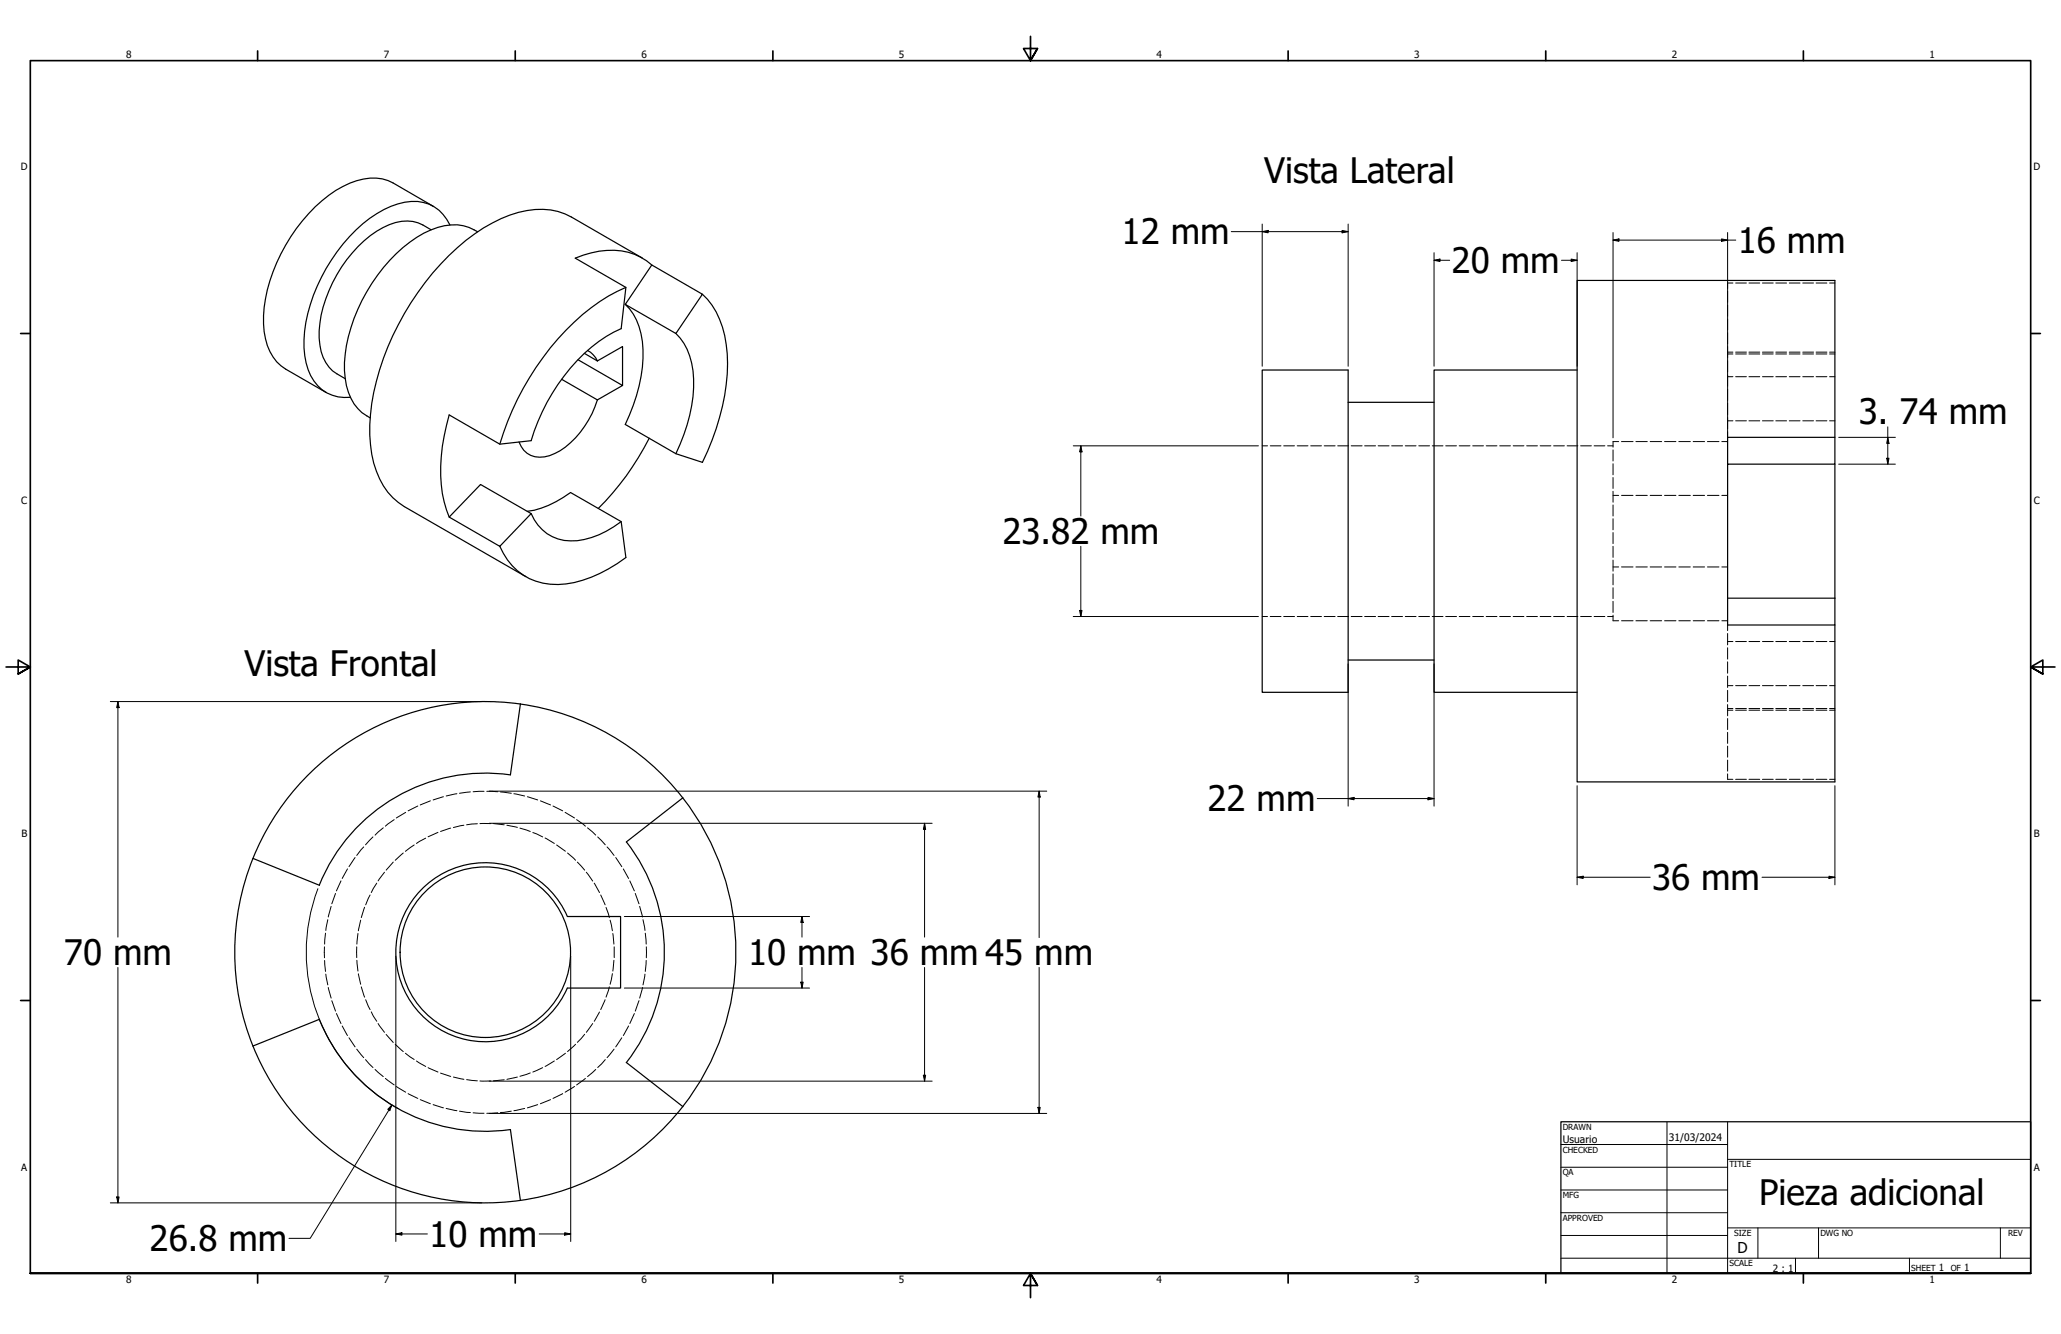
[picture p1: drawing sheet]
<svg xmlns="http://www.w3.org/2000/svg" width="864mm" height="559mm" viewBox="0 0 864 559" stroke-linecap="round" stroke-linejoin="round" font-family="sans-serif">
<!-- layer: Visible (ANSI) -->
<g fill="none" stroke="#000" stroke-width=".51">
<path d="M180.7 96.3a17.4 17.4 0 0 0-20.2-1 54.6 54.6 0 0 0-24 29.9 35.5 35.5 0 0 0-1.1 24.5 16.1 16.1 0 0 0 9.3 8.9M181.7 86.5l-17-9.9a20.1 20.1 0 0 0-18.1 .1 60.2 60.2 0 0 0-26.9 26 60.6 60.6 0 0 0-9 36.2 20.9 20.9 0 0 0 9 15.7l17 9.8M188.5 94.2a16.4 16.4 0 0 0-18.9-9.5 44.5 44.5 0 0 0-23.2 14.4 71.6 71.6 0 0 0-19 43.3 27.1 27.1 0 0 0 5.8 19.2 16.2 16.2 0 0 0 13.6 4.8M200.2 97.1a19.7 19.7 0 0 0-19.7-.8 60.8 60.8 0 0 0-26.8 25.9 65.6 65.6 0 0 0-9.4 33.1 24.1 24.1 0 0 0 7.3 17.5l3.5 2.3M269.1 108.1l-29.6-17.2a30.5 30.5 0 0 0-25.9-.8 82.3 82.3 0 0 0-35.5 28.3 110.6 110.6 0 0 0-22.8 55.1 48 48 0 0 0 5.4 30 26.1 26.1 0 0 0 8.7 8.7l50.9 29.4M273.1 111l21.2 12.3-11.1 16.4-21.2-12.2zM273.1 111a25.8 25.8 0 0 0-22-5.8l-6.7 1.7-3.4 1.2 21.3 12.3-2 17.3a66.4 66.4 0 0 0-28.9 27.1 84.3 84.3 0 0 0-8.8 19.8l-13.2 1.5-21.2-12.3a73.4 73.4 0 0 0-2.1 36.4l2.1 6.4M262.3 120.4a85.8 85.8 0 0 0-34.8 29.4 116.5 116.5 0 0 0-18.1 36.3M283.2 139.7a28.8 28.8 0 0 1 7.4 22.7 70.7 70.7 0 0 1-7.4 27.7M294.3 123.3a36.4 36.4 0 0 1 10.4 25 93.7 93.7 0 0 1-10.4 45.4l-11.1-3.6-21.2-12.3a66.3 66.3 0 0 0 7.2-34.7 24.6 24.6 0 0 0-7.2-15.6M235.3 158.9l15 8.6M242.2 150.7l18.7 10.8-10.6 6"/>
<path d="M244.9 148l5.4 3.2M246.2 146.8a9.5 9.5 0 0 1 4.1 4.4M250.3 151.2l10.6-6v16.3M528.9 155h36v135h-36zM660.8 155h-59.9v135h59.9M250.3 167.5a37.6 37.6 0 0 1-17.9 22.5 10.7 10.7 0 0 1-12.9-1.4l-2-3.4M564.9 168.5h36M272 183.6a112.5 112.5 0 0 1-21.3 29.4M723.9 194.4h45v-11.2h-45v78.6h45v-11.2M768.9 183.2v-65.7h-108.1v210h108.1v-65.7M768.9 194.4v56.2M201.4 202.9l21.2 12.2-13.2 13.8-21.2-12.3z"/>
<path d="M220.9 214.2a39.2 39.2 0 0 0 18.2-7.9l21.2 12.2 2 15.1a51.7 51.7 0 0 1-28.5 11.3 25.1 25.1 0 0 1-24.4-16M222.6 215.1a18.3 18.3 0 0 0 22.2 10.9 38.6 38.6 0 0 0 15.5-7.5M723.9 250.6h45M564.9 276.5h36M218.1 294.9l-4.2 29.7M213.8 324.6a75 75 0 0 0-80 46.2M286.1 334.2a105 105 0 0 0-180.1 25.4M286.1 334.2a105 105 0 0 1 0 129.4M286.1 334.2l-23.7 18.5M106 359.6a105 105 0 0 0 0 78.6M106 359.6l27.9 11.2M262.5 352.7a75 75 0 0 1 0 92.4l23.6 18.4"/>
<path d="M237.7 383.9a37.5 37.5 0 0 0-57.4-14.6 37.5 37.5 0 0 0 0 59.2 37.5 37.5 0 0 0 57.4-14.6M237.7 383.9h22.3v30h-22.3M106 438.2a105 105 0 0 0 180.1 25.4M133.8 426.9a75 75 0 0 0 80 46.3M133.9 427l-27.9 11.1M213.9 473.1l4.2 29.8"/>
<circle cx="203.4" cy="398.9" r="35.7"/>
</g>
<!-- layer: Oculto (ANSI) -->
<g fill="none" stroke="#000" stroke-width=".42">
<path d="M726.1 118.6h-2.2v2.2M727.3 118.6h4.5M732.9 118.6h4.5M738.5 118.6h4.5M744.1 118.6h4.5M749.7 118.6h4.6M755.4 118.6h4.5M761 118.6h4.5M766.6 118.6h2.3M723.9 122v4.6M723.9 127.8v4.7M723.9 133.6v4.6"/>
<path d="M723.9 139.4v4.6M723.9 157.8h2.2M723.9 145.2v4.7M723.9 151.1v4.7M723.9 157v4.8M723.9 148.3h2.2M723.9 147.5h2.2M727.3 157.8h4.5M727.3 148.3h4.5M727.3 147.5h4.5M732.9 157.8h4.5M732.9 148.3h4.5"/>
<path d="M732.9 147.5h4.5M738.5 157.8h4.5M738.5 148.3h4.5M738.5 147.5h4.5M744.1 157.8h4.5M744.1 148.3h4.5M744.1 147.5h4.5M749.7 157.8h4.6M749.7 148.3h4.6M749.7 147.5h4.6M755.4 157.8h4.5M755.4 148.3h4.5"/>
<path d="M755.4 147.5h4.5M761 157.8h4.5M761 148.3h4.5M761 147.5h4.5M766.6 157.8h2.3M766.6 148.3h2.3M766.6 147.5h2.3M723.9 176.3h2.2M723.9 163v4.8M723.9 168.9v4.8M723.9 174.9v4.7M727.3 176.3h4.5"/>
<path d="M732.9 176.3h4.5M738.5 176.3h4.5M744.1 176.3h4.5M749.7 176.3h4.6M755.4 176.3h4.5M761 176.3h4.5M766.6 176.3h2.3M528.9 186.8h2.2M532.3 186.8h4.5M537.9 186.8h4.5M543.6 186.8h4.5M549.2 186.8h4.5"/>
<path d="M554.9 186.8h4.5M560.5 186.8h4.6M566.2 186.8h4.5M571.8 186.8h4.6M577.5 186.8h4.5M583.1 186.8h4.6M588.8 186.8h4.5M594.5 186.8h4.5M600.1 186.8h4.5M605.8 186.8h4.5M611.4 186.8h4.5M617.1 186.8h4.5"/>
<path d="M622.7 186.8h4.6M628.4 186.8h4.5M634 186.8h4.6M639.7 186.8h4.5M645.4 186.8h4.5M651 186.8h4.5M656.7 186.8h4.5M662.3 186.8h4.5M668 186.8h4.5M673.6 186.8h2.3M675.9 188.5v4.6M675.9 194.2v4.7"/>
<path d="M678.2 185h-2.3v2.3M679.4 185h4.9M685.5 185h4.7M691.5 185h4.8M697.5 185h4.7M703.5 185h4.8M709.5 185h4.7M715.5 185h4.8M721.5 185h2.4M723.9 180.8v2.4M675.9 200v4.6M675.9 205.8v4.6"/>
<path d="M675.9 211.5v4.7M675.9 217.3v4.6M675.9 207.5h2.3M679.4 207.5h4.9M685.5 207.5h4.7M691.5 207.5h4.8M697.5 207.5h4.7M703.5 207.5h4.8M709.5 207.5h4.7M715.5 207.5h4.8M721.5 207.5h2.4M675.9 237.5h2.3"/>
<path d="M675.9 223.1v4.6M675.9 228.9v4.6M675.9 234.6v4.7M679.4 237.5h4.9M685.5 237.5h4.7M691.5 237.5h4.8M697.5 237.5h4.7M703.5 237.5h4.8M709.5 237.5h4.7M715.5 237.5h4.8M721.5 237.5h2.4M528.9 258.3h2.2"/>
<path d="M532.3 258.3h4.5M537.9 258.3h4.5M543.6 258.3h4.5M549.2 258.3h4.5M554.9 258.3h4.5M560.5 258.3h4.6M566.2 258.3h4.5M571.8 258.3h4.6M577.5 258.3h4.5M583.1 258.3h4.6M588.8 258.3h4.5M594.5 258.3h4.5"/>
<path d="M600.1 258.3h4.5M605.8 258.3h4.5M611.4 258.3h4.5M617.1 258.3h4.5M622.7 258.3h4.6M628.4 258.3h4.5M634 258.3h4.6M639.7 258.3h4.5M645.4 258.3h4.5M651 258.3h4.5M656.7 258.3h4.5M662.3 258.3h4.5"/>
<path d="M668 258.3h4.5M673.6 258.3h2.3M675.9 240.4v4.6M675.9 246.2v4.6M675.9 251.9v4.6M675.9 257.7v2.3h2.3M679.4 260h4.9M685.5 260h4.7M691.5 260h4.8M697.5 260h4.7M703.5 260h4.8M709.5 260h4.7"/>
<path d="M715.5 260h4.8M721.5 260h2.4M723.9 261.8v2.4M723.9 265.4v4.7M723.9 271.3v4.8M723.9 277.2v4.8M723.9 268.7h2.2M727.3 268.7h4.5M732.9 268.7h4.5M738.5 268.7h4.5M744.1 268.7h4.5M749.7 268.7h4.6"/>
<path d="M755.4 268.7h4.5M761 268.7h4.5M766.6 268.7h2.3M723.9 296.8h2.2M723.9 283.2v4.8M723.9 289.2v4.7M723.9 295.1v4.7M723.9 287.2h2.2M723.9 297.5h2.2M727.3 296.8h4.5M727.3 287.2h4.5M727.3 297.5h4.5"/>
<path d="M732.9 296.8h4.5M732.9 287.2h4.5M732.9 297.5h4.5M738.5 296.8h4.5M738.5 287.2h4.5M738.5 297.5h4.5M744.1 296.8h4.5M744.1 287.2h4.5M744.1 297.5h4.5M749.7 296.8h4.6M749.7 287.2h4.6M749.7 297.5h4.6"/>
<path d="M755.4 296.8h4.5M755.4 287.2h4.5M755.4 297.5h4.5M761 296.8h4.5M761 287.2h4.5M761 297.5h4.5M766.6 296.8h2.3M766.6 287.2h2.3M766.6 297.5h2.3M723.9 301v4.6M723.9 306.8v4.6M723.9 312.5v4.7"/>
<path d="M723.9 318.4v4.6M175.1 337.6l-4.1 2.1M180.3 335.5l-4.2 1.7M185.8 333.8l-4.3 1.3M191.5 332.5l-4.6 .9M197.1 331.7l-4.6 .6M202.8 331.5l-4.6 .2M204 331.5l4.5 .2M209.7 331.7l4.5 .6M215.3 332.5l4.5 .9M221 333.8l4.3 1.3M226.4 335.5l4.3 1.7"/>
<path d="M231.7 337.6l4.1 2.1M723.9 324.2v2.3h2.2M727.3 326.5h4.5M732.9 326.5h4.5M738.5 326.5h4.5M744.1 326.5h4.5M749.7 326.5h4.6M755.4 326.5h4.5M761 326.5h4.5M766.6 326.5h2.3M148.8 359.2l-2.6 3.8M152.4 354.8l-2.9 3.5"/>
<path d="M156.3 350.6l-3.1 3.3M160.6 346.8l-3.4 3M165.2 343.3l-3.7 2.8M169 357.3l-3.4 3.1M170 340.3l-3.9 2.3M173.5 353.9l-3.6 2.7M178.4 351.1l-3.9 2.2M183.5 348.7l-4.1 1.8M188.8 346.9l-4.2 1.4M194.4 345.7l-4.4 .9M200 345.1l-4.5 .4M201.1 345h4.6"/>
<path d="M206.8 345l4.5 .5M212.4 345.7l4.4 .9M217.9 346.9l4.3 1.4M223.3 348.7l4.1 1.9M228.4 351l3.9 2.3M233.2 353.9l3.7 2.7M236.8 340.3l3.9 2.3M237.8 357.3l3.4 3.1M241.6 343.3l3.7 2.8M246.2 346.8l3.4 3M250.4 350.6l3.2 3.3M254.4 354.8l2.9 3.5"/>
<path d="M258 359.2l2.5 3.8M138.7 379.7l-1.2 4.4M140.6 374.3l-1.6 4.3M142.9 369l-1.9 4.2M145.6 364l-2.2 4M155.1 374.9l-1.9 4.1M157.9 370l-2.3 3.9M161.1 365.4l-2.7 3.6M164.8 361.1l-3 3.4M241.9 361.1l3.1 3.4M245.7 365.4l2.6 3.7M249 370l2.2 3.9"/>
<path d="M251.7 374.9l1.9 4.1M261.2 364l2.2 4M263.9 369l1.9 4.2M266.2 374.3l1.6 4.3M268 379.7l1.2 4.4M136 396.6v4.6M136.4 390.9l-.4 4.6M137.4 385.3l-.9 4.5M149.5 396.6v4.5M150 391l-.5 4.5M151.1 385.4l-.9 4.5M152.8 380l-1.4 4.4"/>
<path d="M253.9 380.1l1.4 4.3M255.7 385.4l.9 4.5M256.8 391l.4 4.5M257.4 396.6v4.5M269.4 385.3l.9 4.5M270.4 390.9l.4 4.6M270.8 396.6v4.6M136 402.3l.4 4.6M136.5 408.1l.9 4.5M137.5 413.6l1.2 4.5M139 419.2l1.6 4.3M149.5 402.3l.5 4.5"/>
<path d="M150.2 407.9l.9 4.4M151.4 413.4l1.4 4.3M153.2 418.8l1.9 4.1M253.6 418.8l-1.9 4.1M255.3 413.4l-1.4 4.3M256.6 407.9l-.9 4.4M257.2 402.3l-.4 4.5M267.8 419.2l-1.6 4.3M269.2 413.6l-1.2 4.5M270.3 408.1l-.9 4.5M270.8 402.3l-.4 4.6M141 424.6l1.9 4.2"/>
<path d="M143.4 429.8l2.2 4M146.2 434.7l2.6 3.8M149.5 439.5l2.9 3.5M155.6 423.9l2.3 3.9M158.4 428.8l2.7 3.6M161.8 433.3l3 3.4M165.6 437.5l3.4 3M241.2 437.5l-3.4 3M245 433.3l-3.1 3.3M248.3 428.8l-2.6 3.6M251.2 423.9l-2.2 3.9M257.3 439.5l-2.9 3.5"/>
<path d="M260.5 434.7l-2.5 3.8M263.4 429.8l-2.2 4M265.8 424.6l-1.9 4.2M153.2 443.9l3.1 3.3M157.2 448l3.4 3M161.5 451.7l3.7 2.8M166.1 455.1l3.9 2.4M169.9 441.2l3.6 2.6M171 458.1l4.1 2M174.5 444.4l3.9 2.3M179.4 447.2l4.1 1.9M184.6 449.5l4.2 1.4"/>
<path d="M190 451.2l4.4 .9M195.5 452.2l4.5 .6M201.1 452.8h4.6M211.3 452.3l-4.5 .5M216.8 451.2l-4.4 .9M222.2 449.5l-4.3 1.3M227.4 447.2l-4.1 1.9M232.3 444.4l-3.9 2.3M235.8 458.1l-4.1 2M236.9 441.2l-3.7 2.7M240.7 455.1l-3.9 2.4M245.3 451.7l-3.7 2.8"/>
<path d="M249.6 448l-3.4 3M253.6 443.9l-3.2 3.3M176.1 460.6l4.2 1.7M181.5 462.7l4.3 1.4M186.9 464.3l4.6 1M192.5 465.5l4.6 .5M198.2 466.2l4.6 .1M208.5 466.2l-4.5 .1M214.2 465.5l-4.5 .5M219.8 464.3l-4.5 1M225.3 462.7l-4.3 1.4M230.7 460.6l-4.3 1.7"/>
</g>
<!-- layer: Border (ANSI) -->
<g fill="none" stroke="#000" stroke-width=".7">
<path d="M431.8 15.2v10.2l-2.9-5.1h5.8l-2.9 5.1 2.9-5.1M107.9 21.3v4.1M215.9 21.3v4.1M323.8 21.3v4.1M539.8 21.3v4.1M647.7 21.3v4.1M755.6 21.3v4.1M8.6 139.7h4.1M850.9 139.7h4.1M2.5 279.4h10.2l-5.1-2.9v5.8l5.1-2.9-5.1 2.9M861.1 279.4h-10.2l5.1-2.9v5.8l-5.1-2.9 5.1 2.9M8.6 419.1h4.1"/>
<path d="M850.9 419.1h4.1M12.7 533.4v-508h838.2v508h-838.2h838.2M107.9 533.4v4.1M215.9 533.4v4.1M323.8 533.4v4.1M434.7 538.5l-2.9-5.1 2.9 5.1h-5.8l2.9-5.1v10.2M539.8 533.4v4.1M647.7 533.4v4.1M755.6 533.4v4.1"/>
</g>
<g fill="none" stroke="#000" stroke-width=".42">
<path d="M654 479.4h69.9M698.5 469.9v63.5M723.9 469.9v63.5M654 488.9h69.9M654 498.5h69.9M723.9 485.6h127M654 508h69.9M654 517.5h69.9M723.9 514.3h127M736.6 514.3v12.7M762 514.3v12.7M838.2 514.3v12.7"/>
<path d="M654 527h196.9M752.3 527v6.4M800.1 527v6.4"/>
</g>
<path d="M654 469.9h196.9v63.5h-196.9z" fill="none" stroke="#000" stroke-width=".51"/>
<!-- layer: Cota (ANSI) -->
<g fill="none" stroke="#000" stroke-width=".42">
<path d="M515.9 97h49M528.9 97l2.5-.5v1zM528.9 93.9v59.5M562.4 96.5l2.5 .5-2.5 .5zM564.9 93.9v59.5M675.9 97.4v86M723.9 97.4v86M600.9 109l2.5-.5v1zM600.9 105.9v47.5M600.9 109h6.5M654.3 109h6.5M658.4 108.5l2.4 .5-2.4 .5z"/>
<path d="M660.8 105.9v47.5M675.9 100.6l2.5-.5v1zM675.9 100.6h51.4M721.4 100.1l2.5 .5-2.5 .5zM791 178.8v15.6M449.7 186.8h77.6M452.9 186.8l.5 2.5h-1zM452.9 186.8v29.4M770.4 194.4h23.8M770.4 183.2h23.8M790.6 192h.9l-.5 2.4zM791 183.2l.5 2.5h-.9z"/>
<path d="M452.9 228.9v29.4M449.7 258.3h77.6M452.4 255.7h1l-.5 2.6zM564.9 278.1v59.6M600.9 278.1v59.6M46.2 293.9h155.6M49.4 293.9l.5 2.5h-1zM49.4 293.9v98.7M205 331.4h233.6M435.4 331.4l.5 2.5h-1zM435.4 331.4v61.3M551.9 334.5h49"/>
<path d="M564.9 334.5l2.5-.5v1zM598.4 334l2.5 .5-2.5 .5zM660.8 329.1v41.5M768.9 329.1v41.5M205 344.9h185.6M387.4 344.9l.5 2.5h-1zM387.4 344.9v47.7M133.2 372.3a75 75 0 0 0 33.7 92.1M660.8 367.5l2.6-.5v1zM660.8 367.5h30.7M738.3 367.5h30.6M766.4 367l2.5 .5-2.5 .5z"/>
<path d="M261.6 383.9h77.6M336 383.9l.5 2.5h-1zM336 383.9v8.7M49.4 405.3v98.6M165.9 400.5v119.6M239.1 400.5v119.6M261.6 413.9h77.6M335.5 411.4h1l-.5 2.5zM336 405.3v8.6M387.4 405.3v47.6M435.4 405.3v61.1M205 452.9h185.6"/>
<path d="M386.9 450.4h1l-.5 2.5zM164.2 462.9l-.9 2.4-.8-.6zM164.2 462.9l-34.2 55.8h-8.9M205 466.4h233.6M434.9 463.9h1l-.5 2.5zM46.2 503.9h155.6M48.9 501.4h1l-.5 2.5zM165.9 516.9l2.5-.5v1zM165.9 516.9h13.2M225.9 516.9h13.2M236.6 516.4l2.5 .5-2.5 .5z"/>
</g>
<g fill="#000">
<path d="M528.9 97l2.5-.5v1zM562.4 96.5l2.5 .5-2.5 .5zM600.9 109l2.5-.5v1zM658.4 108.5l2.4 .5-2.4 .5zM675.9 100.6l2.5-.5v1zM721.4 100.1l2.5 .5-2.5 .5zM452.9 186.8l.5 2.5h-1zM790.6 192h.9l-.5 2.4zM791 183.2l.5 2.5h-.9zM452.4 255.7h1l-.5 2.6zM49.4 293.9l.5 2.5h-1zM435.4 331.4l.5 2.5h-1z"/>
<path d="M564.9 334.5l2.5-.5v1zM598.4 334l2.5 .5-2.5 .5zM387.4 344.9l.5 2.5h-1zM660.8 367.5l2.6-.5v1zM766.4 367l2.5 .5-2.5 .5zM336 383.9l.5 2.5h-1zM335.5 411.4h1l-.5 2.5zM386.9 450.4h1l-.5 2.5zM164.2 462.9l-.9 2.4-.8-.6zM434.9 463.9h1l-.5 2.5zM48.9 501.4h1l-.5 2.5zM165.9 516.9l2.5-.5v1z"/>
<path d="M236.6 516.4l2.5 .5-2.5 .5z"/>
</g>
<g font-size="14.7">
<text x="529.7" y="76.8">Vista Lateral</text>
<text x="470" y="102.4">12 mm</text>
<text x="728.2" y="105.9">16 mm</text>
<text x="608.3" y="114.4">20 mm</text>
<text x="778.9" y="177.8">3. 74 mm</text>
<text x="420.1" y="227.8">23.82 mm</text>
<text x="102.4" y="283.1">Vista Frontal</text>
<text x="505.9" y="339.9">22 mm</text>
<text x="692.3" y="372.8">36 mm</text>
<text x="26.8" y="404.2">70 mm</text>
<text x="313.4" y="404.2">10 mm 36 mm 45 mm</text>
<text x="737.1" y="504.6">Pieza adicional</text>
<text x="62.6" y="524.1">26.8 mm</text>
<text x="179.9" y="522.2">10 mm</text>
</g>
<text font-size="6.3" x="728.1" y="524.9">D</text>
<g font-size="4.3">
<text x="654.8" y="478.6">Usuario</text>
<text x="699.3" y="478">31/03/2024</text>
</g>
<g font-size="4.2">
<text x="52.8" y="24.4">8</text>
<text x="160.8" y="24.4">7</text>
<text x="268.7" y="24.4">6</text>
<text x="376.7" y="24.4">5</text>
<text x="484.6" y="24.4">4</text>
<text x="592.6" y="24.4">3</text>
<text x="700.5" y="24.4">2</text>
<text x="808.5" y="24.4">1</text>
<text x="8.8" y="71.4">D</text>
<text x="852" y="71.4">D</text>
<text x="8.9" y="211.1">C</text>
<text x="852.2" y="211.1">C</text>
<text x="9" y="350.8">B</text>
<text x="852.2" y="350.8">B</text>
<text x="8.9" y="490.5">A</text>
<text x="852.2" y="490.5">A</text>
<text x="742.9" y="532.6">2 : 1</text>
<text x="812.4" y="532.6">1</text>
<text x="823" y="532.6">1</text>
<text x="52.8" y="537.5">8</text>
<text x="160.8" y="537.5">7</text>
<text x="268.7" y="537.5">6</text>
<text x="376.7" y="537.5">5</text>
<text x="484.6" y="537.5">4</text>
<text x="592.6" y="537.5">3</text>
<text x="700.5" y="537.5">2</text>
<text x="808.5" y="537.5">1</text>
</g>
<g font-size="3.5">
<text x="654.8" y="473.2">DRAWN</text>
<text x="654.8" y="482.8">CHECKED</text>
<text x="724.7" y="488.9">TITLE</text>
<text x="654.8" y="492.3">QA</text>
<text x="654.8" y="501.8">MFG</text>
<text x="654.8" y="511.4">APPROVED</text>
<text x="726.7" y="517.7">SIZE</text>
<text x="762.8" y="517.7">DWG NO</text>
<text x="841.4" y="517.7">REV</text>
<text x="724.7" y="530.4">SCALE</text>
<text x="800.9" y="532.6">SHEET</text>
<text x="817.4" y="532.6">OF</text>
</g>
</svg>
